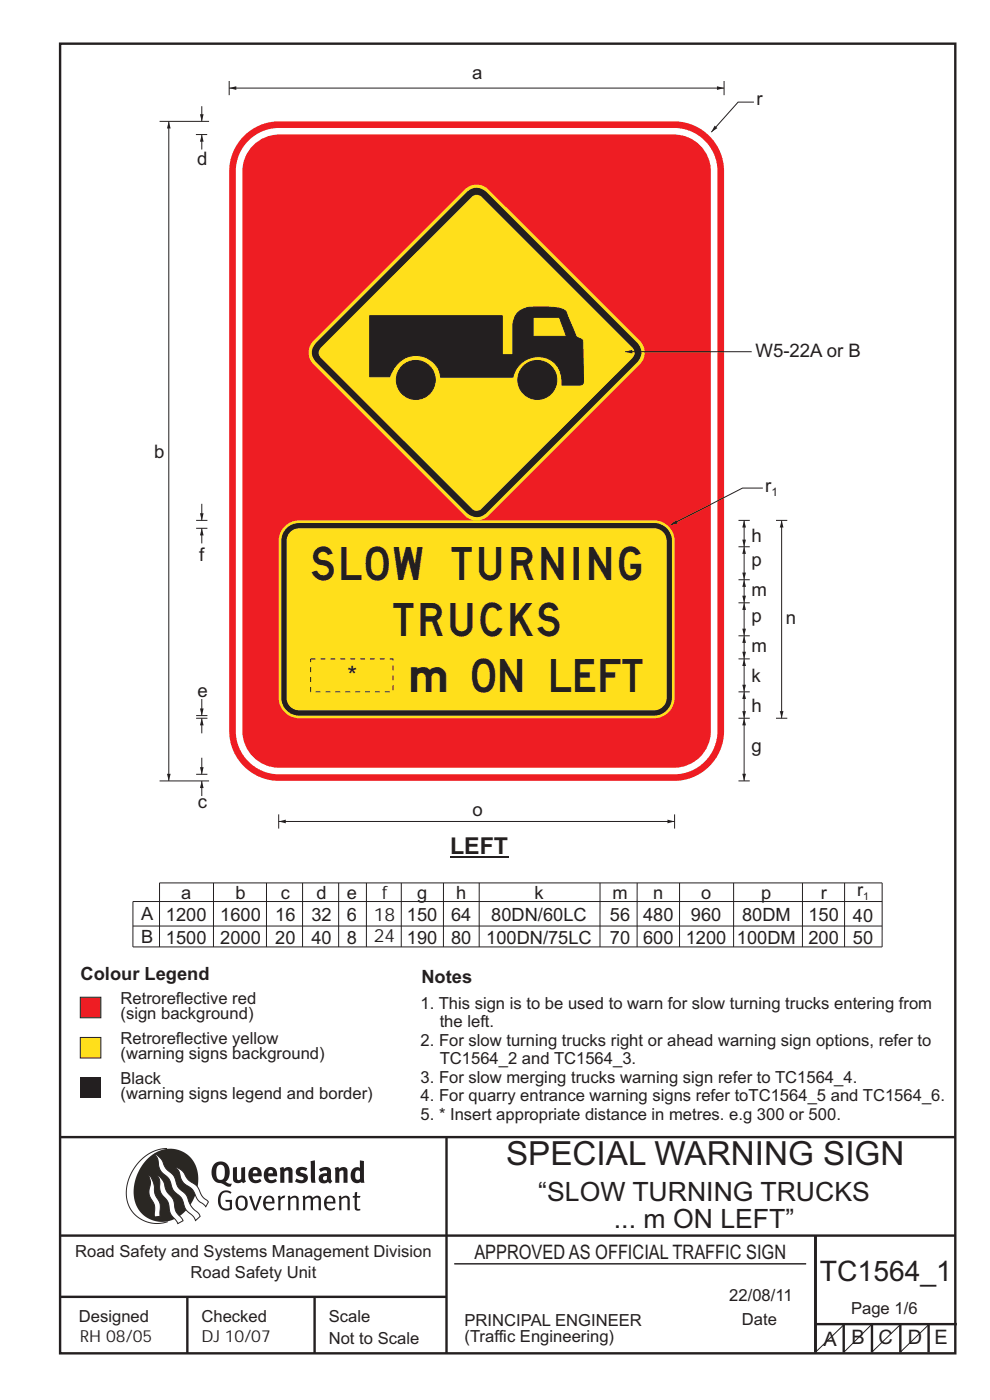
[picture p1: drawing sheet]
<svg xmlns="http://www.w3.org/2000/svg" width="210mm" height="297mm" viewBox="0 0 210 297" stroke-linecap="round" stroke-linejoin="round" font-family="sans-serif">
<g fill="none" stroke="#231f20" stroke-width=".51">
<path d="M12.8 9.3h189.9v278h-189.9zM12.8 241.4h189.9M94.7 241.5v45.8M12.8 275.3h81.9M12.8 262.3h190M39.8 275.3v12M66.8 275.3v12M173 262.2v24.8M173 281.1h30M179 281.1v6M185 281.1v6M191 281.1v6"/>
<path d="M197 281.1v6"/>
</g>
<path d="M96.4 268.3h74.6" fill="none" stroke="#231f20" stroke-width=".21"/>
<path d="M35.5 243.8a9.5 9.5 0 0 0-8.6 10.4 6.5 6.5 0 0 0 8.7 5.1" fill="none" stroke="#2a2723" stroke-width=".21"/>
<path d="M31.3 246a6.1 6.1 0 0 1 7.3-1.6 6.1 6.1 0 0 1 3.4 6.6 8.8 8.8 0 0 1-7.1 8.4 6.1 6.1 0 0 1-6.5-7.5 10.5 10.5 0 0 1 2.9-5.9z" fill-rule="evenodd" fill="#2a2723"/>
<g fill="#fff" stroke="#2a2723" stroke-width=".21">
<path d="M31.6 249.4l.4 .3 .5 1.2 .4 2.6 1 2 .1 2.7-1.2 .1v-2.4l-1-1.8-.2-.7 .3-2.4z" fill-rule="evenodd"/>
<path d="M37.2 247.8l.5 .1 .9 .6 1.3 1.9 2 1.5 1 2.1 1.3 1.1-.5 1-1.7-1.4-1.2-2.2-1.9-1.5-.5-.9-.5-1.5z" fill-rule="evenodd"/>
<path d="M32.9 245l.3 .1 .9 .8 1.1 2.1 1.6 1.5 1 2.5 1.7 1.6 1.1 2.5 1.6 1.6 .3 .5-1 .9-.5-.9-1.6-1.5-.9-2.4-1.8-1.7-.9-2.4-1.7-1.7-.4-.9-.2-1.6z" fill-rule="evenodd"/>
<path d="M33.4 249.5l.5 .3 .8 .9 .6 2.1 1.5 1.9 .5 2.5 1.5 1.8v.1l-1.1 .6-1.5-2.1-.6-2.6-1.5-1.8-.2-1v-1.6z" fill-rule="evenodd"/>
</g>
<g fill="#231f20">
<path d="M46.8 253.2l.5-.4 .7-.1 .6 .1 .5 .3-.2 .3-.8-.3-.8 .2-.4 .7-.1 1 .1 .7 .3 .5 .5 .3h.6l.5-.1v-1.3h-.9l-.1-.4h1.4v2l-.7 .2h-.7l-.7-.2-.5-.4-.3-.8v-1l.1-.8z" fill-rule="evenodd"/>
<path d="M50.7 254.4l.7-.2 .5 .5 .1 1.2-.2 .4-.3 .2h-.5l-.4-.3-.1-1.1zM50.4 254.1l-.4 1.1 .2 1.2 .7 .5 1-.1 .4-.4 .2-.5v-.8l-.2-.7-.3-.4-.5-.2h-.6z" fill-rule="evenodd"/>
<path d="M52.9 253.9l.4-.1 .9 2.6 .8-2.5h.5l-1.1 3h-.5z" fill-rule="evenodd"/>
<path d="M56.6 254.3l.4-.1 .5 .1 .2 .3 .1 .5h-1.4zM56.3 254.1l-.5 1 .1 .7 .2 .6 .4 .4 .5 .2 1.1-.3 .1-.1-.2-.3-.6 .3-.7-.2-.2-.3-.1-.5v-.1h1.9l-.3-1.2-.8-.5-.5 .1z" fill-rule="evenodd"/>
<path d="M58.9 253.9l.5-.1 .1 .5 .5-.4 .5-.1-.2 .5-.4 .1-.3 .3-.1 2.2h-.4z" fill-rule="evenodd"/>
<path d="M61 253.9l.5-.1a.24 .24 0 0 0 .1 .4 .24 .24 0 0 0 .4-.2l.7-.2 .6 .4 .1 2.7h-.5v-2.4l-.2-.2-.3-.1-.8 .4v2.3h-.5z" fill-rule="evenodd"/>
<path d="M64.2 253.9l.5-.1a.23 .23 0 0 0 .1 .4 .23 .23 0 0 0 .3-.2l.6-.2 .5 .2a.23 .23 0 0 0 .2 .2 .23 .23 0 0 0 .2-.2l.9-.2 .5 .4 .1 2.7h-.5v-2.3l-.1-.3-.3-.1-.8 .5v2.2h-.5v-2.3l-.1-.3-.3-.1-.7 .4v2.3h-.5z" fill-rule="evenodd"/>
<path d="M69.6 254.3l.4-.1 .4 .1 .3 .8h-1.4zM69.2 254.1l-.4 1v.7l.2 .6 .4 .4 .5 .2 1.1-.3 .1-.1-.2-.3-.6 .3-.7-.2-.2-.4-.1-.5h1.9l-.2-1.2-.4-.3-.5-.2-.5 .1z" fill-rule="evenodd"/>
<path d="M71.9 253.9l.4-.1a.24 .24 0 0 0 .2 .4 .24 .24 0 0 0 .3-.2l.8-.2 .5 .4 .1 2.7h-.5v-2.3l-.1-.3-.3-.1-.9 .4v2.3h-.4z" fill-rule="evenodd"/>
<path d="M75.3 253.1l.5-.1-.1 .9h.8l-.1 .3h-.7v2.2l.2 .2h.5l.1 .3-.3 .1-.6-.1-.3-.3v-2.4h-.4v-.3h.4z" fill-rule="evenodd"/>
<path d="M46.2 247.5l.4-.2h.4l.6 .6v1.7l-.2 .6-.3 .2h-.7l-.4-.6-.1-1.5zM45.6 247l-.5 .6-.2 .9v1l.4 .8 .6 .7 1.1 .2 1.5 .7 .5-.1 .2-.6h-.6l-.7-.3 .7-1 .1-1.5a1.91 1.91 0 0 0-1.1-1.7 1.91 1.91 0 0 0-2 .3z" fill-rule="evenodd"/>
<path d="M49.4 247.9l.9-.2v2.5l.1 .2 .3 .1 .5-.3v-2.3l.8-.2v2.6l.2 .5-.7 .3a.39 .39 0 0 0-.7 0h-.8l-.5-.4z" fill-rule="evenodd"/>
<path d="M53.8 248.5l.3-.2 .3 .1 .2 .7h-1zM53.2 248.1l-.4 .5-.1 .8 .1 .7 .3 .6 .5 .3 .6 .2 .7-.2 .6-.3-.3-.5-.5 .3h-.5l-.4-.2-.2-.4v-.2h1.9l-.1-1-.3-.6-1-.4-.5 .1z" fill-rule="evenodd"/>
<path d="M57.1 248.5l.3-.2 .3 .1 .2 .7h-1zM56.4 248.1l-.3 .6-.1 .8 .1 .7 .3 .5 .5 .3 .6 .2 .7-.2 .6-.3-.4-.5-.5 .3h-.6l-.4-.6v-.2h1.9l-.1-1-.3-.6-.4-.3-.6-.1-.5 .1z" fill-rule="evenodd"/>
<path d="M59.4 247.9l.7-.2 .1 .4 1-.4 .7 .3 .2 .5v2.6h-.9v-2.3l-.2-.3-.7 .2v2.4h-.8z" fill-rule="evenodd"/>
<path d="M63 248.1l1-.4 1.2 .3-.3 .6-.8-.3-.4 .3 .1 .3 1.1 .3 .4 .4v.8l-.5 .6-1 .2-1.2-.4 .3-.6 1.1 .3h.2l.2-.3-.1-.3-1-.3-.4-.3-.1-.7z" fill-rule="evenodd"/>
<path d="M68.6 249.8l.8-.2v.7l-.4 .3-.3-.1-.2-.3zM67.7 248.2l.3 .6 .8-.4 .5 .2a.35 .35 0 0 1 0 .5 .35 .35 0 0 1-.5 0l-1 .4-.2 .9 .2 .4 .4 .3h1a.49 .49 0 0 1 .9 .1l.4-.5-.3-.4v-1.7l-.1-.5-.5-.3-.6-.1z" fill-rule="evenodd"/>
<path d="M71 247.9l.8-.2 .1 .4 1-.4 .7 .3 .1 .5v2.6h-.8v-2.4l-.3-.2-.6 .2v2.4h-.9z" fill-rule="evenodd"/>
<path d="M75.6 248.6l.4-.2 .4 .2v1.6l-.4 .2-.4-.1-.2-.3v-.9zM76.4 246.3v1.3a.19 .19 0 0 1-.1 .3 .19 .19 0 0 1-.2-.1l-.9 .1-.5 .5-.3 .9 .1 1 .4 .5 .5 .3h.6l.5-.2 .1 .2h.7l-.1-4.6z" fill-rule="evenodd"/>
<path d="M65.9 246.5l.9-.2 .2 4.8h-.9l-.1-.3z" fill-rule="evenodd"/>
</g>
<path d="M160 21.7h-3.4l-5.7 6.4M179 281.2l-6 5.8M185 281.1l-6 6" fill="none" stroke="#231f20" stroke-width=".21"/>
<path d="M95.5 181.9h12.3" fill="none" stroke="#231f20" stroke-width=".22"/>
<path d="M151.6 26.7l.6 .5-1.3 .9z" fill="#231f20"/>
<path d="M48.6 18.7h105M153.6 17.2v3" fill="none" stroke="#231f20" stroke-width=".21"/>
<g fill="#231f20">
<path d="M48.6 18.7l1.5-.4v.8z"/>
<path d="M152.1 18.3l1.5 .4-1.5 .4z"/>
</g>
<path d="M52.7 29.9a9.1 9.1 0 0 1 6.5-2.7h83.9a9.2 9.2 0 0 1 9.1 9.1v118.9a9.2 9.2 0 0 1-9.1 9.2h-83.9a9.2 9.2 0 0 1-9.2-9.2v-118.9a9.1 9.1 0 0 1 2.7-6.4zM53.7 30.8a7.8 7.8 0 0 1 5.5-2.2h83.9a7.8 7.8 0 0 1 7.7 7.7v118.9a7.8 7.8 0 0 1-7.7 7.8h-83.9a7.8 7.8 0 0 1-7.8-7.8v-118.9a7.8 7.8 0 0 1 2.3-5.5zM51.3 29.3a10.6 10.6 0 0 1 7.9-3.5h83.9a10.6 10.6 0 0 1 10.5 10.5v118.9a10.6 10.6 0 0 1-10.5 10.6h-83.9a10.6 10.6 0 0 1-10.6-10.6v-118.9a10.5 10.5 0 0 1 2.7-7z" fill-rule="evenodd" fill="#ee1d23"/>
<path d="M66.5 72.4l32.2-32.2a3.5 3.5 0 0 1 4.9 0l32.2 32.2a3.5 3.5 0 0 1 0 4.9l-32.2 32.2a3.5 3.5 0 0 1-4.9 0l-32.2-32.2a3.5 3.5 0 0 1 0-4.9z" fill-rule="evenodd" fill="#ffdf1b"/>
<path d="M99.1 40.7a2.84 2.84 0 0 1 4 0l32.2 32.1a2.81 2.81 0 0 1 0 4l-32.2 32.2a2.86 2.86 0 0 1-4 0l-32.1-32.2a2.78 2.78 0 0 1 0-4z" fill-rule="evenodd" fill="#231f20"/>
<path d="M68 73.8l32.2-32.1a1.43 1.43 0 0 1 1.9 0l32.1 32.1a1.47 1.47 0 0 1 0 2.2l-32.1 32.1-.6 .3a1.44 1.44 0 0 1-1.3-.3l-32.2-32.2a1.45 1.45 0 0 1 0-2.1z" fill-rule="evenodd" fill="#ffdf1b"/>
<path d="M113.1 67.3v4.1h7.1l-1.5-4.1zM78.4 67v13h4.3a6 6 0 0 1 6.4-4.5 5.1 5.1 0 0 1 4.4 4.6h15.3a5.4 5.4 0 0 1 4.2-4.3 5.4 5.4 0 0 1 5.5 2.2l.4 1.1 .3 1.2v1.4h3.9a.7 .7 0 0 0 .7-.8l-.2-8.5a1.14 1.14 0 0 0-1-.7l-.3-.2-1.7-4a2.23 2.23 0 0 0-2.1-2.1l-4.2-.2a5.5 5.5 0 0 0-4.3 1 4.6 4.6 0 0 0-1.2 3.5v5.6h-2.2v-8.3zM84.1 80.7a4.2 4.2 0 0 1 8.3 0 4.2 4.2 0 0 1-8.3 0zM109.9 80.7a4.1 4.1 0 0 1 8.3 0 4.1 4.1 0 0 1-8.3 0z" fill-rule="evenodd" fill="#231f20" stroke="#231f20" stroke-width=".21"/>
<path d="M60.2 112a4.3 4.3 0 0 1 3.3-1.5h75.3a4.3 4.3 0 0 1 4.3 4.3v33.3a4.3 4.3 0 0 1-4.3 4.4h-75.3a4.3 4.3 0 0 1-4.4-4.4v-33.3a4.3 4.3 0 0 1 1.1-2.8z" fill-rule="evenodd" fill="#ffdf1b"/>
<path d="M60.8 112.1a3.8 3.8 0 0 1 2.7-1.1h75.3a3.8 3.8 0 0 1 3.8 3.8v33.3a3.8 3.8 0 0 1-3.8 3.8h-75.3a3.8 3.8 0 0 1-3.8-3.8v-33.3a3.8 3.8 0 0 1 1.1-2.7z" fill-rule="evenodd" fill="#231f20"/>
<path d="M61.4 113.1a2.65 2.65 0 0 1 2.1-1h75.3a2.65 2.65 0 0 1 2.7 2.7v33.3a2.65 2.65 0 0 1-2.7 2.7h-75.3a2.65 2.65 0 0 1-2.7-2.7v-33.3l.1-.6z" fill-rule="evenodd" fill="#ffdf1b"/>
<path d="M65.9 139.9h17.5v7h-17.5z" fill="none" stroke="#231f20" stroke-width=".21" stroke-dasharray="1 1" stroke-linecap="butt"/>
<path d="M132.6 74.7h26.9" fill="none" stroke="#231f20" stroke-width=".21"/>
<path d="M132.6 74.7l1.5-.4v.7z" fill="#231f20"/>
<path d="M157.9 146.9v5.6" fill="none" stroke="#231f20" stroke-width=".21"/>
<g fill="#231f20">
<path d="M157.9 146.9l.4 1.5h-.8z"/>
<path d="M157.5 151h.8l-.4 1.5z"/>
</g>
<path d="M157.9 110.5v5.6M156.7 152.5h2.4M156.7 146.9h2.4" fill="none" stroke="#231f20" stroke-width=".21"/>
<g fill="#231f20">
<path d="M157.9 110.5l.4 1.5h-.8z"/>
<path d="M157.5 114.6h.8l-.4 1.5z"/>
</g>
<path d="M156.7 116.1h2.4M156.7 110.5h2.4M157.9 139.9v7" fill="none" stroke="#231f20" stroke-width=".21"/>
<g fill="#231f20">
<path d="M157.9 139.9l.4 1.5h-.8z"/>
<path d="M157.5 145.4h.8l-.4 1.5z"/>
</g>
<path d="M157.9 135v4.9" fill="none" stroke="#231f20" stroke-width=".21"/>
<g fill="#231f20">
<path d="M157.9 135l.4 1.5h-.8z"/>
<path d="M157.5 138.4h.8l-.4 1.5z"/>
</g>
<path d="M156.7 139.9h2.4M156.7 135h2.4M157.9 128v7" fill="none" stroke="#231f20" stroke-width=".21"/>
<g fill="#231f20">
<path d="M157.9 128l.4 1.5h-.8z"/>
<path d="M157.5 133.5h.8l-.4 1.5z"/>
</g>
<path d="M157.9 116.1v7M156.7 128h2.4M156.7 123.1h2.4" fill="none" stroke="#231f20" stroke-width=".21"/>
<g fill="#231f20">
<path d="M157.9 116.1l.4 1.5h-.8z"/>
<path d="M157.5 121.6h.8l-.4 1.5z"/>
</g>
<path d="M157.9 123.1v4.9" fill="none" stroke="#231f20" stroke-width=".21"/>
<g fill="#231f20">
<path d="M157.9 123.1l.4 1.5h-.8z"/>
<path d="M157.5 126.5h.8l-.4 1.5z"/>
</g>
<path d="M157.9 152.5v13.3" fill="none" stroke="#231f20" stroke-width=".21"/>
<g fill="#231f20">
<path d="M157.9 152.5l.4 1.5h-.8z"/>
<path d="M157.5 164.3h.8l-.4 1.5z"/>
</g>
<path d="M161.9 103.6h-4.4l-15.2 7.8M156.7 165.8h2.4" fill="none" stroke="#231f20" stroke-width=".21"/>
<path d="M142.3 111.4l1.2-1 .3 .7z" fill="#231f20"/>
<path d="M165.8 110.5v42" fill="none" stroke="#231f20" stroke-width=".21"/>
<g fill="#231f20">
<path d="M165.8 110.5l.4 1.5h-.7z"/>
<path d="M165.5 151h.7l-.4 1.5z"/>
</g>
<path d="M48.6 17.2v3M164.7 110.5h2.3M164.7 152.5h2.3M59.1 174.4h84M143.1 172.9v3" fill="none" stroke="#231f20" stroke-width=".21"/>
<g fill="#231f20">
<path d="M59.1 174.4l1.5-.4v.8z"/>
<path d="M141.6 174l1.5 .4-1.5 .4z"/>
</g>
<path d="M35.8 25.8v140M59.1 172.9v3" fill="none" stroke="#231f20" stroke-width=".21"/>
<g fill="#231f20">
<path d="M35.8 25.8l.4 1.5h-.8z"/>
<path d="M35.4 164.3h.8l-.4 1.5z"/>
</g>
<path d="M33.9 25.8h10.5M41.6 28.6h2.4M42.8 28.6v3.1M33.9 165.8h10.5M41.6 164.4h2.4" fill="none" stroke="#231f20" stroke-width=".21"/>
<path d="M42.8 28.6l.4 1.5h-.8z" fill="#231f20"/>
<path d="M42.8 165.8v3.2" fill="none" stroke="#231f20" stroke-width=".21"/>
<path d="M42.8 165.8l.4 1.5h-.8z" fill="#231f20"/>
<path d="M42.8 22.5v3.3" fill="none" stroke="#231f20" stroke-width=".21"/>
<path d="M42.4 24.3h.8l-.4 1.5z" fill="#231f20"/>
<path d="M42.8 160.8v3.6" fill="none" stroke="#231f20" stroke-width=".21"/>
<path d="M42.4 162.9h.8l-.4 1.5z" fill="#231f20"/>
<path d="M41.6 151.9h2.4M42.8 148.4v3.5" fill="none" stroke="#231f20" stroke-width=".21"/>
<path d="M42.4 150.4h.8l-.4 1.5z" fill="#231f20"/>
<path d="M41.6 152.5h2.4M42.8 152.5v3.2" fill="none" stroke="#231f20" stroke-width=".21"/>
<path d="M42.8 152.5l.4 1.5h-.8z" fill="#231f20"/>
<path d="M41.6 110.5h2.4M42.8 106.9v3.6" fill="none" stroke="#231f20" stroke-width=".21"/>
<path d="M42.4 109h.8l-.4 1.5z" fill="#231f20"/>
<path d="M41.6 112.1h2.4M42.8 112.1v3.3" fill="none" stroke="#231f20" stroke-width=".21"/>
<path d="M42.8 112.1l.4 1.6h-.8z" fill="#231f20"/>
<g fill="none" stroke="#231f20" stroke-width=".21">
<path d="M28.2 196.6h159M45.3 187.4v13.6M56.5 187.4v13.6M64.2 187.4v13.6M71.9 187.4v13.6M77.7 187.4v13.6M85.1 187.4v13.6M94.1 187.4v13.6M101.7 187.4v13.6M127.3 187.4v13.6M135.2 187.4v13.6M144.2 187.4v13.6"/>
<path d="M155.7 187.4v13.6M170.3 187.4v13.6M179.2 187.4v13.6M187.2 191.4h-159v9.6h159v-13.6h-153.4v13.6M191 281.2l-6 5.8M197 281.2l-6 5.8"/>
</g>
<path d="M17 228.7h4.4v4.4h-4.4z" fill-rule="evenodd" fill="#231f20"/>
<path d="M17 220.2h4.4v4.4h-4.4z" fill-rule="evenodd" fill="#ffdf1b" stroke="#231f20" stroke-width=".21"/>
<path d="M17 211.7h4.4v4.3h-4.4z" fill-rule="evenodd" fill="#ee1d23" stroke="#231f20" stroke-width=".21"/>
<text font-size="7.1" fill="#231f20" x="107.4" y="247.4">SPECIAL WARNING SIGN</text>
<g font-size="7" fill="#231f20">
<text x="66.2" y="123.1">SLOW TURNING</text>
<text x="83.5" y="135">TRUCKS</text>
<text x="100.2" y="146.9">ON LEFT</text>
</g>
<text font-size="6" fill="#231f20" x="174" y="272">TC1564_1</text>
<g font-size="5.6" fill="#231f20">
<text x="114.2" y="255">“SLOW TURNING TRUCKS</text>
<text x="130.3" y="260.7">... m ON LEFT”</text>
</g>
<g font-size="5.3" fill="#231f20">
<text x="73.7" y="145.3">*</text>
<text x="87.2" y="146.9">m</text>
</g>
<text font-size="4.9" fill="#231f20" x="95.5" y="181.3">LEFT</text>
<g font-size="4.2" fill="#231f20">
<text x="100.6" y="267.3">APPROVED AS OFFICIAL TRAFFIC SIGN</text>
<text x="174.8" y="285.6">A</text>
<text x="180.6" y="285.4">B</text>
<text x="186.4" y="285.4">C</text>
<text x="192.6" y="285.4">D</text>
<text x="198.3" y="285.4">E</text>
</g>
<g font-size="4" fill="#231f20">
<text x="100.2" y="16.8">a</text>
<text x="160.5" y="22.2">r</text>
<text x="41.9" y="35">d</text>
<text x="160.3" y="75.7">W5-22A or B</text>
<text x="32.7" y="97.2">b</text>
<text x="162.4" y="104.4">r</text>
<text x="42.3" y="119.1">f</text>
<text x="159.4" y="115.2">h</text>
<text x="159.4" y="120">p</text>
<text x="159.4" y="126.4">m</text>
<text x="159.4" y="131.9">p</text>
<text x="166.8" y="132.4">n</text>
<text x="159.4" y="138.3">m</text>
<text x="41.9" y="147.9">e</text>
<text x="159.4" y="144.9">k</text>
<text x="159.4" y="151.2">h</text>
<text x="159.5" y="159.6">g</text>
<text x="42" y="171.5">c</text>
<text x="100.2" y="173.2">o</text>
</g>
<g font-size="3.9" fill="#231f20">
<text x="38.4" y="190.8">a</text>
<text x="50" y="190.8">b</text>
<text x="59.6" y="190.8">c</text>
<text x="67.1" y="190.8">d</text>
<text x="73.6" y="190.8">e</text>
<text x="81.1" y="190.8">f</text>
<text x="88.5" y="190.8">g</text>
<text x="96.8" y="190.8">h</text>
<text x="113.4" y="190.8">k</text>
<text x="130" y="190.8">m</text>
<text x="138.6" y="190.8">n</text>
<text x="148.7" y="190.8">o</text>
<text x="161.5" y="190.8">p</text>
<text x="174.1" y="190.8">r</text>
<text x="181.8" y="190.2">r</text>
<text x="30" y="195.3">A</text>
<text x="35.2" y="195.5">1200</text>
<text x="46.7" y="195.5">1600</text>
<text x="58.4" y="195.5">16</text>
<text x="66.1" y="195.5">32</text>
<text x="73.6" y="195.5">6</text>
<text x="79.3" y="195.4">18</text>
<text x="86.3" y="195.5">150</text>
<text x="95.7" y="195.5">64</text>
<text x="104.2" y="195.5">80DN/60LC</text>
<text x="129.4" y="195.5">56</text>
<text x="136.5" y="195.5">480</text>
<text x="146.6" y="195.5">960</text>
<text x="157.4" y="195.5">80DM</text>
<text x="171.5" y="195.5">150</text>
<text x="181" y="195.6">40</text>
<text x="30" y="200.1">B</text>
<text x="35.2" y="200.3">1500</text>
<text x="46.7" y="200.3">2000</text>
<text x="58.4" y="200.3">20</text>
<text x="66.1" y="200.3">40</text>
<text x="73.6" y="200.3">8</text>
<text x="79.3" y="200.1">24</text>
<text x="86.3" y="200.3">190</text>
<text x="95.7" y="200.3">80</text>
<text x="103.2" y="200.3">100DN/75LC</text>
<text x="129.4" y="200.3">70</text>
<text x="136.5" y="200.3">600</text>
<text x="145.5" y="200.3">1200</text>
<text x="156.4" y="200.3">100DM</text>
<text x="171.5" y="200.3">200</text>
<text x="181" y="200.4">50</text>
<text x="17.1" y="208">Colour Legend</text>
<text x="89.4" y="208.8">Notes</text>
</g>
<g font-size="3.5" fill="#231f20">
<text x="25.6" y="213.1">Retroreflective red</text>
<text x="89.2" y="214.1">1. This sign is to be used to warn for slow turning trucks entering from</text>
<text x="25.6" y="221.7">Retroreflective yellow</text>
<text x="25.6" y="216.3">(sign background)</text>
<text x="89.2" y="222">2. For slow turning trucks right or ahead warning sign options, refer to</text>
<text x="93.3" y="218">the left.</text>
<text x="25.6" y="224.8">(warning signs background)</text>
<text x="93.3" y="225.9">TC1564_2 and TC1564_3.</text>
<text x="25.6" y="230.2">Black</text>
<text x="25.6" y="233.3">(warning signs legend and border)</text>
<text x="89.2" y="229.9">3. For slow merging trucks warning sign refer to TC1564_4.</text>
<text x="89.2" y="233.8">4. For quarry entrance warning signs refer toTC1564_5 and TC1564_6.</text>
<text x="89.2" y="237.7">5. * Insert appropriate distance in metres. e.g 300 or 500.</text>
<text x="15.9" y="266.9">Road Safety and Systems Management Division</text>
<text x="40.4" y="271.2">Road Safety Unit</text>
<text x="16.7" y="280.7">Designed</text>
<text x="42.7" y="280.7">Checked</text>
<text x="69.7" y="280.7">Scale</text>
<text x="98.6" y="281.4">PRINCIPAL ENGINEER</text>
<text x="154.7" y="276.3">22/08/11</text>
<text x="157.4" y="281.3">Date</text>
<text x="180.6" y="279">Page 1/6</text>
<text x="17" y="284.9">RH 08/05</text>
<text x="42.7" y="284.9">DJ 10/07</text>
<text x="69.7" y="285.3">Not to Scale</text>
<text x="98.6" y="284.9">(Traffic Engineering)</text>
</g>
<text font-size="2.5" fill="#231f20" x="163.7" y="105.4">1</text>
<text font-size="2.3" fill="#231f20" x="183.1" y="191.1">1</text>
</svg>
